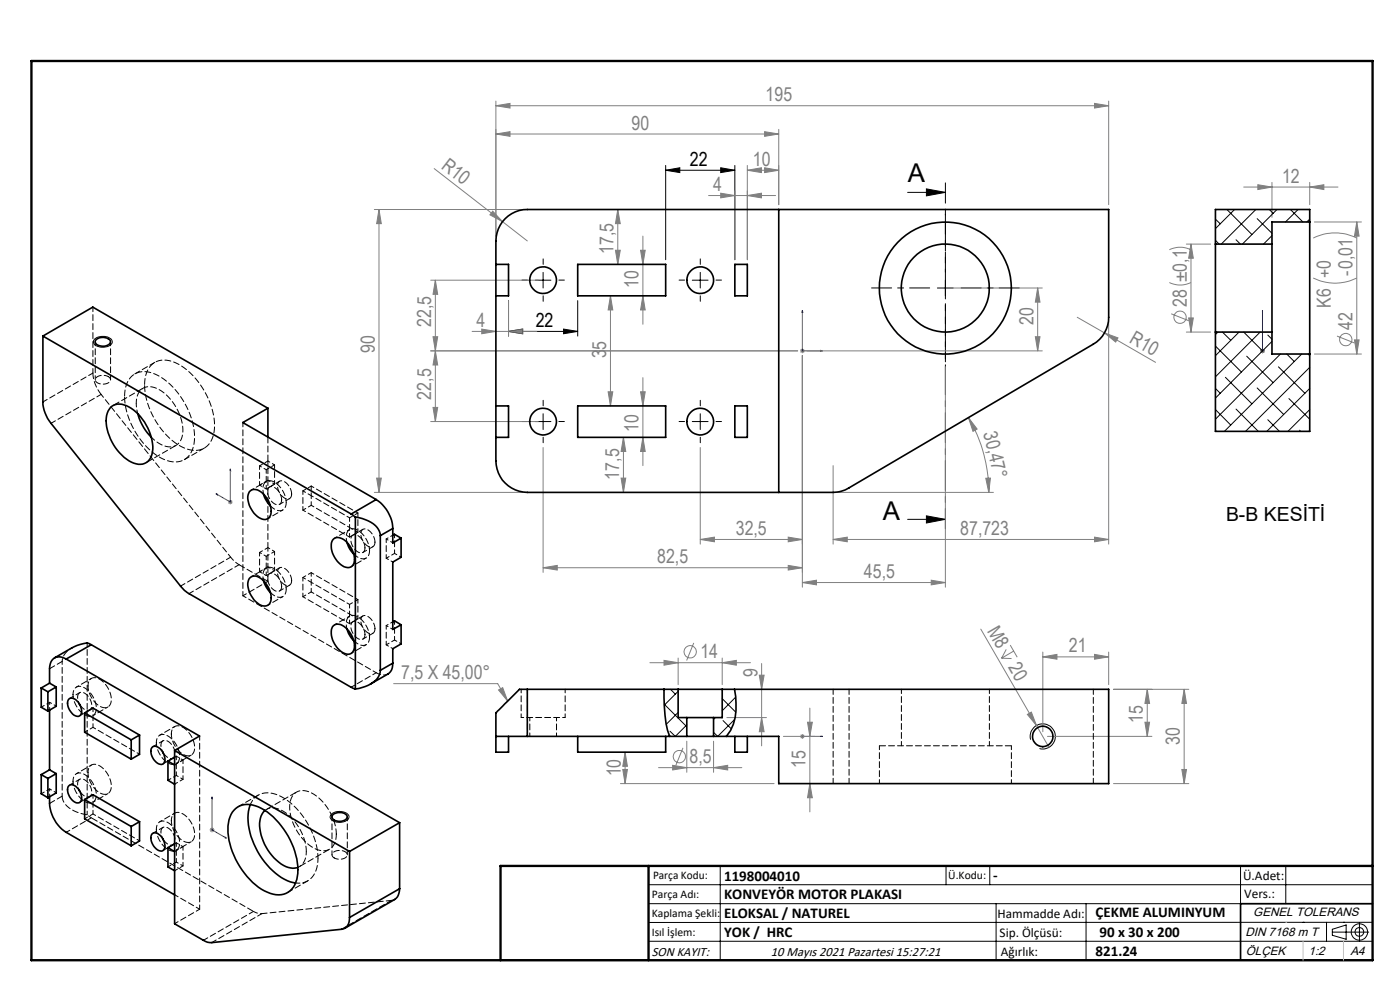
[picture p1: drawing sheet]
<svg xmlns="http://www.w3.org/2000/svg" width="297mm" height="210mm" viewBox="0 0 297 210" stroke-linecap="round" stroke-linejoin="round" font-family="sans-serif">
<g fill="none" stroke="#808080" stroke-width=".21">
<path d="M92.1 35.8l19.8 15.3M105.2 28.4l3-.5v1zM105.2 28.4h60M105.2 22.4l3-.5v1zM105.2 21.4v28.7M105.2 22.4h130M158.5 36.1l3-.5v1zM158.5 35.1v20M158.5 36.1h6.7M162.2 27.9l3 .5-3 .5zM162.2 35.6l3 .5-3 .5zM165.2 27.4v16"/>
<path d="M232.2 21.9l3 .5-3 .5zM235.2 21.4v22M263.8 39.7h20M266.8 39.2l3 .5-3 .5zM269.8 38.7v7.4M277.8 39.7l3-.5v1zM277.8 38.7v4.7M79.4 44.4h31.5M80.4 44.4v60M80.4 44.4l.5 3h-1zM91.4 59.4h22.8M92.4 59.4l.5 3h-1z"/>
<path d="M92.4 59.4v30M104.5 44.8l2.1 2.2-2.7-1.4zM130.6 53.1h1l-.5 3zM131.1 44.4v11.7M131.1 44.4l.5 3h-1zM135.9 53.1h1l-.5 3zM136.4 50.1v18.7M150.3 41.5h14.2M152.9 41l3 .5-3 .5zM155.9 40.5v14.6M158.5 41.5l3-.5v1zM248.1 59.9a5.2 5.2 0 0 0 4.6 0"/>
<path d="M248.1 53a5.2 5.2 0 0 1 4.6 0M251.7 51.8h5.1M252.7 51.8l.5 3h-1zM252.7 51.8v18.6M278.6 59a10.3 10.3 0 0 0 9.2 0M278.6 50.5a10.3 10.3 0 0 1 9.2 0M278.8 47.1h10M287.8 47.1l.5 3h-1zM287.8 47.1v28M91.4 74.4h77.8M91.9 71.4h1l-.5 3zM92.4 74.4l.5 3h-1z"/>
<path d="M100.2 70.3h13.7M102.2 69.8l3 .5-3 .5zM107.9 63.8v7.5M107.9 70.3l3-.5v1zM129.5 62.8l.5 2.9h-1zM129.5 62.8v23.3M136.4 62.8l.5 2.9h-1zM169.7 74.4h1M169.9 74.1l.7 .7M170.2 73.9v1M170.2 75.4v49.2M170.6 74.1l-.7 .7"/>
<path d="M171.2 74.4h49.9M200.6 77.8v46.8M201.5 61.1h19.6M219.6 71.4h1l-.5 3zM220.1 61.1l.5 3h-1zM220.1 61.1v13.3M228.5 67.3l5.8 3.3M234.3 70.6l2.9 1.1-.5 .9zM234.3 70.6l10.8 6.3M235.2 68.3v47.1M248.5 66.6l3.7 1.4M251.7 70.4h5.1"/>
<path d="M252.2 67.4h1l-.5 3zM267.3 74.4h1M267.5 74.1l.7 .7M267.8 73.9v1M268.2 74.1l-.7 .7M278.8 75.1h10M283.6 71.3l3.8 1.5M287.3 72.1h1l-.5 3zM91.4 89.4h22.8M91.9 86.4h1l-.5 3zM115.2 94.9v26.5M129 83.1h1l-.5 3z"/>
<path d="M132.3 92.8l.5 3h-1zM132.3 92.8v11.6M135.9 83.1h1l-.5 3zM136.4 92.8l.5 3h-1zM136.4 80.1v18.7M148.6 94.9v20.5M176.7 98.8v16.6M205.5 88.6l1.8 2.4-.9 .5zM205.5 88.6a31.1 31.1 0 0 1 4.3 15.8M48.4 106.5h1M48.5 106.1l.7 .7M48.9 106v1"/>
<path d="M49.2 106.1l-.7 .7M79.4 104.4h31.5M79.9 101.4h1l-.5 3zM131.8 101.4h1l-.5 3zM148.6 114.4l3-.5v1zM148.6 114.4h21.6M167.2 113.9l3 .5-3 .5zM167.2 119.9l3 .5-3 .5zM176.7 114.4l3-.5v1zM176.7 114.4h58.5M177.7 104.4h33M209.1 101.5l1-.1-.3 3z"/>
<path d="M232.2 113.9l3 .5-3 .5zM115.2 120.4l3-.5v1zM115.2 120.4h55M143.9 139.6v5.6M147.2 136.4l-1.5 3.7M153.2 139.6v5.6M170.2 123.6l3-.5v1zM170.2 123.6h30.4M197.6 123.1l3 .5-3 .5zM208.1 133.4l11.8 20.5M212.5 139.6l2.1 .1M213.5 137.8l-1 1.8"/>
<path d="M214.3 136.8l1.5 2.6M215.1 138.1l-2.6 1.5M221.2 139.3l3-.5v1zM221.2 138.3v16.9M221.2 139.3h14M232.2 138.8l3 .5-3 .5zM235.2 138.3v6.9M83.5 145h22.1l2.1 3.7M105.8 146.4l.8-.5 1.1 2.8zM132.6 159.6l.5 3h-1zM132.6 159.6v6.6M137.9 140.6h21.3"/>
<path d="M140.9 140.1l3 .5-3 .5zM144.9 158.6l-1.5 3.8M145.7 157.2v6.6M151.4 157.2v6.6M153.2 140.6l3-.5v1zM154.2 152.2h8.4M161.1 143.2h1l-.5 3zM161.6 152.2l.5 3h-1zM161.6 140.7v17.5M166.2 156.2h6.6M169.9 155.8l.7 .8M170.2 155.7v1"/>
<path d="M170.6 155.8l-.7 .8M171.3 153.2h1l-.5 3zM171.8 150.2v22M217.9 151.5l.9-.4 1.1 2.8zM219.9 153.9l2.6 4.6M222.2 156.2h22.2M236.2 146.2h16M242.9 153.2h1l-.5 3zM243.4 146.2l.5 3h-1zM243.4 146.2v10M251.2 146.2l.5 3h-1zM251.2 146.2v20"/>
<path d="M44.5 176h1M44.6 175.7l.7 .7M45 175.5v1.1M45.3 175.7l-.7 .7M131.6 166.2h32.6M132.1 163.2h1l-.5 3zM139.7 162.8h17.7M142.7 162.3l3 .5-3 .5zM151.4 162.8l3-.5v1zM171.8 166.2l.5 3h-1zM236.2 166.2h16M250.7 163.2h1l-.5 3z"/>
<circle cx="250.3" cy="67.3" r="1.3"/>
<circle cx="285.5" cy="72" r="1.31"/>
<circle cx="146.4" cy="138.3" r="1.31"/>
<circle cx="144.1" cy="160.5" r="1.3"/>
</g>
<g fill="none" stroke="#000" stroke-width=".21">
<path d="M141.2 36.1l3-.5v1zM141.2 35.1v20M141.2 36.1h14.7M152.9 35.6l3 .5-3 .5zM155.9 35.1v20M113.6 59.4h3.3M115.2 57.8v3.3M146.9 59.4h3.3M148.6 57.8v3.3M192.5 40.8h8.1M196.5 40.1l4.1 .7-4.1 .7zM200.6 59.4v3.4"/>
<path d="M20.1 71.9a2.79 2.79 0 0 1 3.6 .3 1.27 1.27 0 0 1-1.4 1.4 1.93 1.93 0 0 1-2.5-1.1zM107.9 70.3l3-.5v1zM107.9 63.8v7.5M107.9 70.3h14.7M119.6 69.8l3 .5-3 .5zM122.6 63.8v7.5M198.9 61.1h3.3M113.6 89.4h3.3M115.2 87.8v3.3M146.9 89.4h3.3M148.6 87.8v3.3M192.5 110.2h8.1"/>
<path d="M196.5 109.4l4.1 .8-4.1 .7zM218.7 156.9a2.66 2.66 0 0 1 2.3-3.3 2.66 2.66 0 0 1 2.9 2.8 2.66 2.66 0 0 1-3.4 2.4M70.3 172.7a2.65 2.65 0 0 1 3.7 .4v.1a1.89 1.89 0 0 1-2.3 1.2 1.34 1.34 0 0 1-1.6-1.4zM137.6 187.7h153.6M137.6 191.7h153.6M137.6 199.7h153.6M152.8 183.7v20M200.7 183.7v4M210 183.7v4M211.3 191.7v12M230.4 191.7v12M263.2 183.7v20"/>
<path d="M272.8 183.7v8M276.4 195.6h.1M281.4 195.6v4.1M282.6 197.7h7.8M282.6 197.1l3-.9v3l-3-.8zM285 195.6h.1M288.4 195.8v3.8M291.2 195.6l-153.6 .1"/>
<circle cx="288.4" cy="197.7" r="1.74"/>
<circle cx="288.4" cy="197.7" r=".93"/>
</g>
<g fill="none" stroke="#00f" stroke-width=".21">
<path d="M170.2 65.9l.1 .4h-.2zM170.2 65.9v8.5h4.3M174.1 74.3l.4 .1-.4 .1zM267.8 74.3v.2zM267.8 65.9v.4v-.4M267.8 74.4h.1M267.8 65.9v8.5M48.9 99.5v.4l-.1-.1zM48.9 99.5v7l-3.1-1.8M45.8 104.7l.3 .1v.2zM170.1 156.2h.2zM170.2 156.2h.1"/>
<path d="M170.2 156.2h4.3M174.5 156.2h-.4h.4M45 169v7l3 1.8M45 169v.4l-.1-.1zM47.7 177.5l.3 .3-.3-.1z"/>
</g>
<g fill="none" stroke="#000" stroke-width=".21" stroke-dasharray="15.2 1.3 1.3 1.3">
<path d="M111.9 59.4h-1.2M115.2 56.1v-1.2M118.6 59.4h1.1M145.2 59.4h-1.1M148.6 56.1v-1.2M151.9 59.4h1.2M115.2 62.7v1.2M148.6 62.7v1.2M111.9 89.4h-1.2M115.2 86.1v-1.2M115.2 92.7v1.2M118.6 89.4h1.1"/>
<path d="M145.2 89.4h-1.1M148.6 86.1v-1.2M148.6 92.7v1.2M151.9 89.4h1.2"/>
</g>
<path d="M200.6 57.7v-12.3M197.2 61.1h-12.3M200.6 64.4v12.3M203.9 61.1h12.3" fill="none" stroke="#000" stroke-width=".21" stroke-dasharray="15.2 1.3 1.3 1.3" stroke-dashoffset="11"/>
<path d="M200.6 112.2v-73.4" fill="none" stroke="#000" stroke-width=".21" stroke-dasharray="6.3 1.3 1.3 1.3" stroke-dashoffset="2.1"/>
<path d="M291.2 191.7h-28v12M106.2 203.7h185" fill="none" stroke="#000" stroke-width=".35"/>
<path d="M6.7 12.9h284.5v190.8h-284.5zM137.6 183.7v20M291.2 183.7h-185v20" fill="none" stroke="#000" stroke-width=".5"/>
<path d="M272.8 195.6h.1M276.4 199.7v4M285 199.7v4" fill="none" stroke="#c0c0c0" stroke-width=".21"/>
<path d="M196.5 109.4l4.1 .8-4.1 .7zM196.5 40.1l4.1 .7-4.1 .7z" fill="#000"/>
<g fill="#00f">
<path d="M47.7 177.5l.3 .3-.3-.1zM45 169v.4l-.1-.1zM174.1 74.3l.4 .1-.4 .1zM170.2 65.9l.1 .4h-.2z"/>
<path d="M267.8 74.3v.2zM267.8 65.9v.4zM267.8 74.3v.2zM267.8 65.9v.4z"/>
<path d="M45.8 104.7l.3 .3v-.2zM48.9 99.5l-.1 .3 .1 .1z"/>
<path d="M174.1 156.2h.4zM170.1 156.2h.2z"/>
</g>
<g fill="#000">
<path d="M141.2 36.1l3-.5v1zM152.9 35.6l3 .5-3 .5z"/>
<path d="M119.6 69.8l3 .5-3 .5zM107.9 70.3l3-.5v1z"/>
</g>
<g fill="#808080">
<path d="M217.9 151.5l.9-.4 1.1 2.8z"/>
<path d="M104.5 44.8l2.1 2.2-2.7-1.4z"/>
<path d="M234.3 70.6l2.9 1.1-.5 .9z"/>
<path d="M209.1 101.5l1-.1-.3 3zM205.5 88.6l1.8 2.4-.9 .5z"/>
<path d="M158.5 41.5l3-.5v1zM152.9 41l3 .5-3 .5z"/>
<path d="M167.2 113.9l3 .5-3 .5zM148.6 114.4l3-.5v1zM167.2 119.9l3 .5-3 .5zM115.2 120.4l3-.5v1zM232.2 113.9l3 .5-3 .5zM176.7 114.4l3-.5v1z"/>
<path d="M170.2 123.6l3-.5v1zM197.6 123.1l3 .5-3 .5zM105.2 22.4l3-.5v1zM232.2 21.9l3 .5-3 .5zM105.8 146.4l.8-.5 1.1 2.8zM221.2 139.3l3-.5v1zM232.2 138.8l3 .5-3 .5zM266.8 39.2l3 .5-3 .5zM277.8 39.7l3-.5v1z"/>
<path d="M158.5 36.1l3-.5v1zM162.2 35.6l3 .5-3 .5z"/>
<path d="M140.9 140.1l3 .5-3 .5zM153.2 140.6l3-.5v1z"/>
<path d="M102.2 69.8l3 .5-3 .5zM107.9 70.3l3-.5v1z"/>
<path d="M162.2 27.9l3 .5-3 .5zM105.2 28.4l3-.5v1z"/>
<path d="M151.4 162.8l3-.5v1zM142.7 162.3l3 .5-3 .5z"/>
<path d="M91.9 71.4h1l-.5 3zM92.4 59.4l.5 3h-1zM219.6 71.4h1l-.5 3zM220.1 61.1l.5 3h-1zM136.4 92.8l.5 3h-1zM135.9 83.1h1l-.5 3zM132.1 163.2h1l-.5 3zM132.6 159.6l.5 3h-1zM161.6 152.2l.5 3h-1zM161.1 143.2h1l-.5 3zM242.9 153.2h1l-.5 3zM243.4 146.2l.5 3h-1zM250.7 163.2h1l-.5 3zM251.2 146.2l.5 3h-1zM287.3 72.1h1l-.5 3zM287.8 47.1l.5 3h-1z"/>
<path d="M79.9 101.4h1l-.5 3zM80.4 44.4l.5 3h-1zM130.6 53.1h1l-.5 3zM131.1 44.4l.5 3h-1zM136.4 62.8l.5 2.9h-1zM135.9 53.1h1l-.5 3z"/>
<path d="M92.4 74.4l.5 3h-1zM91.9 86.4h1l-.5 3zM129.5 62.8l.5 2.9h-1zM129 83.1h1l-.5 3zM132.3 92.8l.5 3h-1zM131.8 101.4h1l-.5 3zM171.3 153.2h1l-.5 3zM171.8 166.2l.5 3h-1zM252.7 51.8l.5 3h-1zM252.2 67.4h1l-.5 3z"/>
</g>
<g fill="none" stroke="#000" stroke-width=".35">
<path d="M105.2 56.1h2.7v6.7h-2.7M107.2 46.4a6.5 6.5 0 0 1 4.7-2h123.3v22.9a6.7 6.7 0 0 1-3.3 5.7l-51.8 30.5a6.6 6.6 0 0 1-3.4 .9h-64.8a6.7 6.7 0 0 1-6.7-6.6v-46.7a6.8 6.8 0 0 1 2-4.7zM122.6 56.1h18.6v6.7h-18.6zM155.9 56.1h2.6v6.7h-2.6zM165.2 44.4v60M257.8 51.8v18.6M257.8 51.8h12M269.8 51.8v18.6M277.8 47.1v28M277.8 47.1v-2.7h-20v7.4M277.8 47.1h-8v4.7M9.1 71.3v14a7.6 7.6 0 0 0 1.7 4.5l28.4 35.5 35.3 20.5 .9 .3"/>
<path d="M9.1 71.3l65.4 37.7M9.1 71.3l10.6-6.2 37.1 21.5M20.3 72.1a2.08 2.08 0 0 1 3.1 .3 1.63 1.63 0 0 1-2.3 .9l-.7-.4-.2-.4zM257.8 70.4v21.1h20v-16.4M257.8 70.4h12M269.8 70.4v4.7h8M23.4 86.5a3.4 3.4 0 0 1 4.5 .1 10.6 10.6 0 0 1 4.4 9.2 2.83 2.83 0 0 1-4.4 2.2 10.5 10.5 0 0 1-5.3-9.8l.3-1zM29.2 87.7a11.6 11.6 0 0 0 2.9 5.1M56.8 86.6l-5.3 3 28.3 16.4M56.8 86.6v6.1M105.2 86.1h2.7v6.7h-2.7M122.6 86.1h18.6v6.7h-18.6z"/>
<path d="M155.9 86.1h2.6v6.7h-2.6zM52.9 104.3a1.67 1.67 0 0 1 2.4 0 5.1 5.1 0 0 1 2.1 4.9 1.5 1.5 0 0 1-2.4 .6 5.1 5.1 0 0 1-2.3-5.1zM55.9 104.8l.4 1 1.1 1.5M70.8 114.3a2.44 2.44 0 0 1 3.2 1.2 4.3 4.3 0 0 1 1 4.2 1.63 1.63 0 0 1-2.7 .1 4.7 4.7 0 0 1-1.7-5.2zM73.6 115l.6 1.4 .8 1.1M74.5 109l.9 .7M75.4 109.7a6.3 6.3 0 0 1 5.1 3l.2 .9M75.4 109.7v36.4M79.8 106a7.8 7.8 0 0 1 3.5 6.1M79.8 106l-5.3 3M80.7 113.6v28.6M83.3 112.1l-2.6 1.5"/>
<path d="M83.3 112.1v3.1l1.8-1M83.3 113.5l.4-.2 1.4 .9M85.1 114.2v4l-1.8 1v14.3l1.8-1M14 139.8a2.16 2.16 0 0 0-2.5-.2 2.16 2.16 0 0 0-1 2.2v3.1M14 139.8l28.3 16.3-5.3 3.1M19.4 136.8l-.6-.3a5.9 5.9 0 0 0-3.6 .9l-3.6 2.2M19.4 136.8l-5.4 3M19.4 136.8l65.4 37.7M52.9 122.7a1.67 1.67 0 0 1 2.4 0 5.1 5.1 0 0 1 2.1 4.9 1.61 1.61 0 0 1-2.8 .3 4.9 4.9 0 0 1-1.9-4.9zM55.9 123.2l.6 1.4 .9 1.1M70.8 132.7a2.13 2.13 0 0 1 2.9 .8 4.2 4.2 0 0 1 1.1 4.9 1.77 1.77 0 0 1-2.5-.3 4.7 4.7 0 0 1-1.7-5.2zM73.6 133.4l.3 1 1.1 1.5"/>
<path d="M83.3 131.9l.4-.2 1.4 .8M85.1 132.5v4.1l-1.8 1v3.1M8.7 145.9v4.1l1.5 .8M8.7 145.9l1.5 .8M10.2 146.7v4.1M10.5 150.6v12.7M10.5 144.9l1.4 .8M10.5 144.9l-1.8 1M11.9 145.7v4.1l-1.7 1M11.9 145.7l-1.7 1M14.6 148.3a1.39 1.39 0 0 1 2 .6 2.47 2.47 0 0 1 .4 2.9 1.5 1.5 0 0 1-2-.9 2.37 2.37 0 0 1-.4-2.6zM16.8 149.3l.1 .2"/>
<path d="M18 151.2l1.7-1 9.9 5.7M18 151.2l9.8 5.7M18 151.2v4.1l9.8 5.7M27.8 156.9v4.1M29.6 155.9v4.1l-1.8 1M29.6 155.9l-1.8 1M32.2 158.6a1.32 1.32 0 0 1 2.1 .6 2.05 2.05 0 0 1 .2 2.9 2.45 2.45 0 0 1-2.5-2.4v-.7zM34.5 159.5l.1 .2M37 159.2v36.8l6.1 3.5a2.7 2.7 0 0 0 1.8 .4l27.5-2.8a2.15 2.15 0 0 0 1.8-2.5M37 159.2l37.2 21.4M80.7 142.2a4 4 0 0 1-3.2 3.4l-2.1 .5M83.3 140.7v.5a2.16 2.16 0 0 1-1 1.8l-3.7 2.1"/>
<path d="M83.3 140.7l-2.6 1.5M105.2 156.2h6.7M111.9 146.2h-1.7l-5 5v8.4h2.7v-3.4M111.9 156.2h33.8M111.9 146.2h32M111.9 146.2v10M122.6 156.2v3.4h18.6v-3.4M140.9 146.2v1.8a26.4 26.4 0 0 0 1.2 8.2M143.9 146.2h9.3M143.9 146.2v6h1.8M145.7 152.2h5.7M145.7 156.2h5.7"/>
<path d="M145.7 152.2v4M151.4 152.2v4M153.2 146.2h82v20h-70v-10h-13.8M153.2 146.2v6h-1.8M155.8 146.2a13.3 13.3 0 0 1-.8 8.8l-.9 1.2M155.9 156.2v3.4h2.6v-3.4M8.7 164.3v4.1l1.5 .8M8.7 164.3l1.5 .8M10.2 165.1v4.1M10.5 169a8 8 0 0 0 3.5 7.6l23 13.2M10.5 163.3l1.4 .8M10.5 163.3l-1.8 1"/>
<path d="M11.9 164.1v4.1l-1.7 1M11.9 164.1l-1.7 1M14.6 166.7a1.39 1.39 0 0 1 2 .6 2.47 2.47 0 0 1 .4 2.8 1.5 1.5 0 0 1-2-.8 2.37 2.37 0 0 1-.4-2.6zM16.8 167.7l.1 .2M18 169.6l1.7-1 9.9 5.7M18 169.6v4.1l9.8 5.7M18 169.6l9.8 5.7M27.8 175.3v4.1M29.6 174.3v4.1l-1.8 1M29.6 174.3l-1.8 1M32.2 176.9a1.38 1.38 0 0 1 2.1 .6 2.47 2.47 0 0 1 .4 2.8 1.52 1.52 0 0 1-2.1-.8 2.43 2.43 0 0 1-.4-2.6zM34.5 177.9l.1 .2"/>
<path d="M35.6 161.5l1.4 .8M35.6 161.5v4l1.4 .9M35.6 179.8v4.1l1.4 .8M35.6 179.8l1.4 .8M37 160.6l-1.4 .9M37 179l-1.4 .8M49.6 171.9a4.3 4.3 0 0 1 5.2-.7 16 16 0 0 1 8.4 14 4.4 4.4 0 0 1-3.5 4.6 9.1 9.1 0 0 1-7.3-3.9 15.4 15.4 0 0 1-3.9-11.4l.5-1.7zM53.1 170.7a11.6 11.6 0 0 0 1.2 9.1 13.6 13.6 0 0 0 7.9 7.4l.5 .1M56.2 171.9a4.4 4.4 0 0 0-1 4.6 10.4 10.4 0 0 0 5.9 7.5l1 .2 1.1-.2M70.6 172.8a2 2 0 0 1 3.1 .4 1.87 1.87 0 0 1-2.8 .7l-.2-.1a.59 .59 0 0 1-.1-1zM84.8 174.5l-10.6 6.1M84.8 174.5v14"/>
<path d="M74.2 180.6v14M84.8 188.5l-.2 1a1.96 1.96 0 0 1-.9 1.3l-10.6 6.1M84.8 188.5l-10.6 6.1"/>
<circle cx="115.2" cy="59.4" r="2.84"/>
<circle cx="148.5" cy="59.4" r="2.84"/>
<circle cx="200.5" cy="61.1" r="9.3"/>
<circle cx="200.6" cy="61.1" r="14"/>
<circle cx="115.2" cy="89.4" r="2.84"/>
<circle cx="148.5" cy="89.4" r="2.84"/>
<circle cx="221.2" cy="156.2" r="2.17"/>
</g>
<g fill="none" stroke="#000" stroke-width=".21" stroke-dasharray="1.3 .6" stroke-dashoffset=".4">
<path d="M20.2 72.5v8.1M23 79.9a2.13 2.13 0 0 0-2.8 .5 1.23 1.23 0 0 0 1.6 1.1 1.32 1.32 0 0 0 1.6-1.1l-.4-.5M23.5 80.5v-8M28.9 85.6a3 3 0 0 1 2.9-3.6 8.2 8.2 0 0 1 5.9 5.1 6.8 6.8 0 0 1 .3 6.8 3.2 3.2 0 0 1-4.3 .1l-1.6-1.2M50.7 119.8l-.9-.7-.9-.9M59.3 102.1l-2.1 1.2M59.3 107l2.1-1.2M60.7 106.6a4.8 4.8 0 0 0-3.6-4.7 1.57 1.57 0 0 0-1.3 2l.1 .9M77 112.3l-2.1 1.2M77 117.2l2.1-1.2M78.4 116.8a4.8 4.8 0 0 0-3.6-4.6 1.57 1.57 0 0 0-1.3 1.9l.1 .9M51.5 126.4l5.3-3.1"/>
<path d="M51.5 126.4v-36.8M59.3 120.5l-2.1 1.2M59.3 125.4l2.1-1.3M60.7 124.9a4.8 4.8 0 0 0-3.6-4.6 1.57 1.57 0 0 0-1.3 2l.1 .9M77 130.7l-2.1 1.2M77 135.6l2.1-1.3M78.4 135.2a4.8 4.8 0 0 0-3.6-4.7 1.57 1.57 0 0 0-1.3 2l.1 .9M15.5 147.3a1.52 1.52 0 0 1 .8-1.6 1.52 1.52 0 0 1 1.8 .3 5.1 5.1 0 0 1 2.2 5.1 1.54 1.54 0 0 1-2.6 .4 5.5 5.5 0 0 1-2.2-4.2M16.9 146.9l-2.1 1.3M16.9 151.8l2.1-1.2M18.7 145.5a1.52 1.52 0 0 1 .7-1.6 1.52 1.52 0 0 1 1.8 .2 5.1 5.1 0 0 1 2.3 5.2 1.54 1.54 0 0 1-2.6 .3 5.5 5.5 0 0 1-2.2-4.1M33.2 157.5a1.52 1.52 0 0 1 .7-1.6 1.52 1.52 0 0 1 1.8 .3 5.1 5.1 0 0 1 2.3 5.1 1.54 1.54 0 0 1-2.6 .4 5.5 5.5 0 0 1-2.2-4.2"/>
<path d="M34.6 157.1l-2.1 1.3M36.3 155.7a1.52 1.52 0 0 1 .8-1.6 1.52 1.52 0 0 1 1.8 .2 5.1 5.1 0 0 1 2.2 5.2 1.54 1.54 0 0 1-2.5 .3 5.5 5.5 0 0 1-2.3-4.1M79.8 142.7l-5.3 3.1M111.9 156.2v-10M186.6 158.2v8M14.1 176.5l5.3-3M15.5 165.7a1.52 1.52 0 0 1 .8-1.6 1.52 1.52 0 0 1 1.8 .2 5.1 5.1 0 0 1 2.2 5.2 1.54 1.54 0 0 1-2.6 .3 5.5 5.5 0 0 1-2.2-4.1M16.9 165.3l-2.1 1.2M16.9 170.2l2.1-1.2M18.7 163.9a1.52 1.52 0 0 1 .7-1.7 1.52 1.52 0 0 1 1.8 .3 5.1 5.1 0 0 1 2.3 5.2 1.54 1.54 0 0 1-2.6 .3 5.5 5.5 0 0 1-2.2-4.1M33.2 175.9a1.52 1.52 0 0 1 .7-1.6 1.52 1.52 0 0 1 1.8 .2 5.1 5.1 0 0 1 2.3 5.2 1.54 1.54 0 0 1-2.6 .3 5.5 5.5 0 0 1-2.2-4.1M34.6 175.5l-2.1 1.2"/>
<path d="M34.6 162l2.1-1.2M36.3 174.1a1.52 1.52 0 0 1 .8-1.6 1.52 1.52 0 0 1 1.8 .2 5.1 5.1 0 0 1 2.2 5.2 1.54 1.54 0 0 1-2.5 .3 5.5 5.5 0 0 1-2.3-4.1M70.4 173.3v8M214.6 166.2v-8M34.6 180.4l2.1-1.2M37.1 189.8l5.3 3.1M42.4 192.9v-36.8M42.4 192.9l-5.3 3M62.7 187.3a4 4 0 0 0 4.7-3.9l.1-1.4M70.9 182a2.13 2.13 0 0 0 2.8-.5 1.23 1.23 0 0 0-1.6-1.1 1.32 1.32 0 0 0-1.7 1.1l.5 .5M73.7 181.3v-8M83.7 190.8l-.7 .2"/>
</g>
<g fill="none" stroke="#000" stroke-width=".21" stroke-dasharray="1.3 .6" stroke-dashoffset=".2">
<path d="M19.7 79.1l-10.6 6.2M10.8 89.8l10.7-6.1M48.9 118.2l-10.6 6.1M56.8 116.2v-14.3M57.4 107.3a2.06 2.06 0 0 0 2.9 .6l.3-.6 .1-.7M75.1 117.5a2.06 2.06 0 0 0 2.9 .6l.3-.6 .1-.7M40.1 125.9l10.6-6.1M57.4 125.7a2.06 2.06 0 0 0 2.9 .6l.3-.6 .1-.8M75.1 135.9a2.06 2.06 0 0 0 2.9 .6l.3-.6 .1-.7M176.7 146.2v20M231.9 146.2v20M180.1 166.2v-20"/>
<path d="M45 199.9l10.6-6.1M53.8 193.3l-10.6 6.2M83 191l-10.6 6.1M83 191l-27.4 2.8"/>
</g>
<path d="M19.7 79.1v-14M82.3 143a2.5 2.5 0 0 1-2.5-.3M191.2 146.2v12M209.9 158.2v-12M67.5 182a16.1 16.1 0 0 0-8.4-13.3 4.1 4.1 0 0 0-6 2" fill="none" stroke="#000" stroke-width=".21" stroke-dasharray="1.3 .6" stroke-dashoffset=".3"/>
<path d="M32.8 76.9l-4.2 2.4M21.5 83.7a7.7 7.7 0 0 1-1.8-4.6M39.1 97.5l4.2-2.4M56.8 123.3v-3M10.5 141.8l2.7-1.5M13.2 168.9l-2.7 1.5M54.8 168.7l-4.3 2.4M71.3 176.9a10.6 10.6 0 0 0-5.8-9 2.77 2.77 0 0 0-4 2.5 10.3 10.3 0 0 0 6 9.9 2.79 2.79 0 0 0 3.8-2.8v-.6M61 189.3l4.3-2.5M65 180.6a10.6 10.6 0 0 0-5.9-9l-1.4-.2-.8 .1-.7 .4" fill="none" stroke="#000" stroke-width=".21" stroke-dasharray="1.3 .6" stroke-dashoffset=".1"/>
<g fill="none" stroke="#000" stroke-width=".21" stroke-dasharray="1.3 .6" stroke-dashoffset=".5">
<path d="M21.5 83.7l27.4 34.5M29.2 87.7l-.3-2.1M55.1 102.9v-4.1M56.5 103.7v-4.1M56.8 101.9v-4.1M58.2 102.7v-4.1M64.3 104.1v4.1M66 103.1v4.1M74.2 113.9v-4.1M75.9 112.9v-4.1M81.9 114.3v4.1M83.7 113.3v4.1"/>
<path d="M55.1 121.3v-4.1M56.5 122.1v-4.1M56.8 120.3v-4.1M58.2 121.1v-4.1M64.3 122.5v4.1M66 121.5v4.1M74.2 132.3v-4.1M75.9 131.3v-4.1M81.9 132.7v4.1M83.7 131.7v4.1M19.7 154.3v-4.1M79.8 142.7l-28.3-16.3"/>
<path d="M110.6 146.2v6M112.4 152.2v4M118.1 156.2v-4M119.9 152.2v-6M18.5 172.8v-36.5M19.4 173.5l-.9-.7M19.7 172.7v-4.1M37.4 164.5v-4.1M38.8 165.3v-4.1M37.4 182.9v-4.1M38.8 183.7v-4.1M63.2 184a3.2 3.2 0 0 0 1.8-3.4"/>
</g>
<g fill="none" stroke="#000" stroke-width=".21" stroke-dasharray="1.3 .6" stroke-dashoffset=".8">
<path d="M55.1 98.8l1.4 .8M56.8 97.8l1.4 .8M55.1 117.2l1.4 .8M56.5 103.7l-1.4-.8M56.8 116.2l1.4 .8M58.2 102.7l-1.4-.8M81.9 114.3l1.4-.8M81.9 114.3l1.4 .8M83.3 119.2l-1.4-.8M85.1 118.2l-1.4-.8M56.5 122.1l-1.4-.8M58.2 121.1l-1.4-.8"/>
<path d="M81.9 132.7l1.4-.8M81.9 132.7l1.4 .8M83.3 137.6l-1.4-.8M85.1 136.6l-1.4-.8M10.5 149v1.6M10.5 149l1.5 .8M10.5 167.4l1.5 .8M10.5 167.4v1.6M37.4 164.5l1.4 .8M38.8 161.2l-1.4-.8M38.8 179.6l-1.4-.8M37.4 182.9l1.4 .8"/>
</g>
<g fill="none" stroke="#000" stroke-width=".21" stroke-dasharray="1.3 .6" stroke-dashoffset=".6">
<path d="M56.5 99.6l1.7-1M56.8 97.8l-1.7 1M56.5 103.7l1.7-1M56.5 118l1.7-1M56.8 101.9l-1.7 1M56.8 116.2l-1.7 1M64.3 104.1l1.7-1M64.3 104.1l9.9 5.7M64.3 108.2l1.7-1M66 103.1l9.9 5.7M74.2 109.8l1.7-1M74.2 113.9l1.7-1"/>
<path d="M74.2 113.9l-9.9-5.7M75.9 112.9l-9.9-5.7M81.9 118.4l1.8-1M56.5 122.1l1.7-1M56.8 120.3l-1.7 1M64.3 122.5l1.7-1M64.3 122.5l9.9 5.7M64.3 126.6l1.7-1M66 121.5l9.9 5.7M74.2 128.2l1.7-1M74.2 132.3l1.7-1M74.2 132.3l-9.9-5.7"/>
<path d="M75.9 131.3l-9.9-5.7M81.9 136.8l1.8-1M8.8 150l1.7-1M13.2 140.3v28.6M19.7 154.3l9.9 5.7M19.7 154.3l-1.7 1M8.8 168.4l1.7-1M19.7 172.7l9.9 5.7M19.7 172.7l-1.7 1M37.1 166.3l1.7-1M37.1 162.2l1.7-1M37.4 164.5l-1.8 1"/>
<path d="M37.1 184.7l1.7-1M37.1 180.6l1.7-1M37.4 182.9l-1.8 1"/>
</g>
<g fill="none" stroke="#000" stroke-width=".21" stroke-dasharray="1.3 .6">
<path d="M56.8 97.8v-5.1M59.7 106a2.91 2.91 0 0 0-2.2-2.8 1.28 1.28 0 0 0-.6 2 2.16 2.16 0 0 0 2.4 1.8l.3-.4 .1-.6M61.9 104.8a.96 .96 0 0 1-.6 1 .96 .96 0 0 1-1.1-.3 2.68 2.68 0 0 1-1-3.3 1.55 1.55 0 0 1 2 .8l.4 .7 .3 1.1M77.4 116.2a2.91 2.91 0 0 0-2.2-2.8 1.28 1.28 0 0 0-.6 2 2.16 2.16 0 0 0 2.4 1.8l.3-.4 .1-.6M79.5 115a.96 .96 0 0 1-.5 1 .96 .96 0 0 1-1.2-.3 2.68 2.68 0 0 1-.9-3.3 1.55 1.55 0 0 1 2 .8l.4 .7 .2 1.1M56.8 123.3l-6.1-3.5M59.7 124.4a2.91 2.91 0 0 0-2.2-2.8 1.28 1.28 0 0 0-.6 1.9 2.16 2.16 0 0 0 2.4 1.8l.3-.3 .1-.6M61.9 123.2a.96 .96 0 0 1-.6 1 .96 .96 0 0 1-1.1-.3 2.68 2.68 0 0 1-1-3.4 1.55 1.55 0 0 1 2 .9l.4 .7 .3 1.1M77.4 134.6a2.91 2.91 0 0 0-2.2-2.8 1.28 1.28 0 0 0-.6 1.9 2.16 2.16 0 0 0 2.4 1.8l.3-.3 .1-.6M79.5 133.4a.96 .96 0 0 1-.5 1 .96 .96 0 0 1-1.2-.3 2.68 2.68 0 0 1-.9-3.4 1.55 1.55 0 0 1 2 .9l.4 .7 .2 1.1M214.6 158.2h-28M37.4 160.4l-.3 .2"/>
<path d="M37.4 178.8l-.3 .2"/>
</g>
<path d="M26.4 84.1a4.9 4.9 0 0 1 3-5.1 7 7 0 0 1 6 1.9 15.9 15.9 0 0 1 5.8 13.2 4.2 4.2 0 0 1-6.4 3.4 16.1 16.1 0 0 1-8.4-13.4M30.7 81.7a4.9 4.9 0 0 1 3-5.2 7 7 0 0 1 6 2 15.9 15.9 0 0 1 5.7 13.1 4.2 4.2 0 0 1-6.4 3.4 16.1 16.1 0 0 1-8.3-13.3M16.5 147.9a.96 .96 0 0 1 .5-1 .96 .96 0 0 1 1.2 .3 2.68 2.68 0 0 1 .9 3.3 1.63 1.63 0 0 1-2.1-1M34.1 158.1a.96 .96 0 0 1 .6-1 .96 .96 0 0 1 1.2 .3 2.68 2.68 0 0 1 .9 3.3 1.63 1.63 0 0 1-2.2-1M16.5 166.3a.96 .96 0 0 1 .5-1.1 .96 .96 0 0 1 1.2 .4 2.68 2.68 0 0 1 .9 3.3 1.63 1.63 0 0 1-2.1-1M18.5 172.8a6.3 6.3 0 0 1-5.1-3l-.2-.9M34.1 176.5a.96 .96 0 0 1 .6-1.1 .96 .96 0 0 1 1.2 .4 2.68 2.68 0 0 1 .9 3.3 1.63 1.63 0 0 1-2.2-1" fill="none" stroke="#000" stroke-width=".21" stroke-dasharray="1.3 .6" stroke-dashoffset="-.1"/>
<g fill="none" stroke="#000" stroke-width=".21" stroke-dasharray="1.3 .6" stroke-dashoffset=".7">
<path d="M56.5 102.1l-3.2 1.9M56.8 110l3.2-1.8M74.2 112.3l-3.2 1.9M56.5 120.5l-3.2 1.8M56.8 128.4l3.2-1.9M74.2 130.7l-3.2 1.8M74.5 120.2l3.2-1.8M74.5 138.6l3.2-1.8M13.2 140.3a3.6 3.6 0 0 1 2.1-2.9M16.8 149.3l-.3-1.4M19.4 143.9l-3.2 1.8M19.7 151.8l3.2-1.8"/>
<path d="M34.5 159.5l-.4-1.4M37.1 154.1l-3.2 1.8M110.6 152.2h9.3M16.8 167.6l-.3-1.3M19.4 162.3l-3.2 1.8M19.7 170.2l3.2-1.9M34.5 177.9l-.4-1.4M37.1 172.5l-3.2 1.8M37.4 162l3.2-1.8M37.4 180.4l3.2-1.9"/>
</g>
<path d="M55.6 193.8l-.9-.1-.9-.4" fill="none" stroke="#000" stroke-width=".21" stroke-dasharray="1.3 .6" stroke-dashoffset=".9"/>
<path d="M30.4 82.3l-6.4 3.7M31 98.1l6.4-3.6M19.4 173.5l34.4 19.8M62.9 168l-6.4 3.7M63.5 183.8l6.4-3.7" fill="none" stroke="#000" stroke-width=".21" stroke-dasharray="1.3 .6" stroke-dashoffset="-.2"/>
<g fill="none" stroke="#000" stroke-width=".21">
<path d="M257.8 51l.8 .8M257.8 46.5l1.1 1M260.3 44.4l5.3 5.3M261.9 44.4l-4.1 4.1M262.2 50.9l.9 .9M266.4 44.4l-7.3 7.4M266.7 46.4l3.1 3.1M269.3 44.4l.8 .9M269.8 50l-1.8 1.8M270.9 44.4l-7.3 7.4M273.8 44.4l2.6 2.7M275.4 44.4l-2.7 2.7"/>
<path d="M277.8 46.5l-.6 .6M257.8 73.4l5.5 5.5M258.4 70.4l-.6 .6M259.3 70.4l1.8 1.8M262.9 70.4l-5.1 5.1M263.8 70.4l4 4M264.5 75.6l5.6 5.6M267.3 70.4l-9.5 9.5M269 71.1l.8 .9M269.8 72.4l-12 12M271.2 77.8l5.6 5.6M271.6 75.1l-13.8 13.8"/>
<path d="M273 75.1l1.6 1.6M276.2 75.1l-16.4 16.4M277.5 75.1l.3 .4M277.8 77.9l-13.6 13.6M257.8 91.4l.2 .1M257.8 86.9l3.3 3.3M257.8 82.4l1.1 1M260 80l5.6 5.6M262.2 86.8l4.7 4.7M266.7 82.3l5.6 5.6M269 89l2.4 2.5M273.4 84.6l4.4 4.3"/>
<path d="M275.7 91.3l.2 .2M277.8 82.4l-9.1 9.1M277.8 86.9l-4.6 4.6M277.8 91.4l-.1 .1M140.9 149.4l4.6 4.6M142.2 146.2l1.1 1M143.9 146.6l-3 3M143.9 151.1l-2.6 2.6M145.7 153.8l-2.4 2.4-1.2-1.1M151.8 152.2l-.4 .4M153.2 148.2l2.9 2.9M153.3 146.2l-.1 .1"/>
<path d="M153.4 152.9l1.8 1.7M155.9 152.6l-3.6 3.6-.9-.8M156.1 147.9l-2.9 2.9"/>
</g>
<g font-size="5.5">
<text x="192.6" y="38.5">A</text>
<text x="187.3" y="110.2">A</text>
</g>
<g font-size="4.1" fill="#808080">
<text x="162.4" y="21.5">195</text>
<text x="134" y="27.5">90</text>
<text x="93.4" y="35.6" transform="rotate(38 93.4 35.6)">R10</text>
<text x="159.7" y="35.2">10</text>
<text x="151.3" y="40.5">4</text>
<text x="272" y="38.8">12</text>
<text x="130.2" y="53.9" transform="rotate(-90 130.2 53.9)">17,5</text>
<text x="286.9" y="58.5" transform="rotate(-90 286.9 58.5)">-0,01</text>
<text x="135.5" y="61.1" transform="rotate(-90 135.5 61.1)">10</text>
<text x="251.8" y="65.2" transform="rotate(-90 251.8 65.2)">28 ±0,1</text>
<text x="282.3" y="65.2" transform="rotate(-90 282.3 65.2)">K6 +0</text>
<text x="91.5" y="69.4" transform="rotate(-90 91.5 69.4)">22,5</text>
<text x="101.1" y="69.4">4</text>
<text x="219.2" y="69" transform="rotate(-90 219.2 69)">20</text>
<text x="286.9" y="69.9" transform="rotate(-90 286.9 69.9)">42</text>
<text x="79.5" y="74.8" transform="rotate(-90 79.5 74.8)">90</text>
<text x="128.6" y="76" transform="rotate(-90 128.6 76)">35</text>
<text x="239.4" y="72.5" transform="rotate(30 239.4 72.5)">R10</text>
<text x="91.5" y="84.8" transform="rotate(-90 91.5 84.8)">22,5</text>
<text x="135.5" y="91.6" transform="rotate(-90 135.5 91.6)">10</text>
<text x="208.6" y="91.9" transform="rotate(76 208.6 91.9)">30,47°</text>
<text x="131.3" y="101.7" transform="rotate(-90 131.3 101.7)">17,5</text>
<text x="156.1" y="113.5">32,5</text>
<text x="203.7" y="113.5">87,723</text>
<text x="139.4" y="119.5">82,5</text>
<text x="183.3" y="122.6">45,5</text>
<text x="209.3" y="133.8" transform="rotate(60 209.3 133.8)">M8</text>
<text x="148.6" y="139.6">14</text>
<text x="160.7" y="143.5" transform="rotate(-90 160.7 143.5)">9</text>
<text x="213.8" y="141.5" transform="rotate(60 213.8 141.5)">20</text>
<text x="226.8" y="138.4">21</text>
<text x="85.1" y="144.1">7,5 X 45,00°</text>
<text x="242.5" y="153.4" transform="rotate(-90 242.5 153.4)">15</text>
<text x="146.3" y="161.9">8,5</text>
<text x="250.3" y="157.9" transform="rotate(-90 250.3 157.9)">30</text>
<text x="131.7" y="164.7" transform="rotate(-90 131.7 164.7)">10</text>
<text x="170.9" y="162.9" transform="rotate(-90 170.9 162.9)">15</text>
</g>
<g font-size="4.1">
<text x="146.4" y="35.2">22</text>
<text x="113.7" y="69.4">22</text>
<text x="260.1" y="110.6">B-B KESİTİ</text>
</g>
<g font-size="3.2">
<text x="153.6" y="186.8">1198004010</text>
<text x="153.6" y="190.8">KONVEYÖR MOTOR PLAKASI</text>
<text x="210.7" y="186.6">-</text>
<text x="153.6" y="194.8">ELOKSAL / NATUREL</text>
<text x="232.4" y="194.5">ÇEKME ALUMINYUM</text>
<text x="153.6" y="198.8">YOK / HRC</text>
<text x="232.4" y="202.8">821.24</text>
<text x="233.2" y="198.8">90 x 30 x 200</text>
</g>
<g font-size="2.8">
<text x="263.7" y="186.7">Ü.Adet:</text>
<text x="263.9" y="190.5">Vers.:</text>
<text x="211.6" y="194.8">Hammadde Adı:</text>
<text x="138.3" y="202.8">SON KAYIT:</text>
<text x="163.6" y="202.8">10 Mayıs 2021 Pazartesi 15:27:21</text>
<text x="212.1" y="198.7">Sip. Ölçüsü:</text>
<text x="212.3" y="202.7">Ağırlık:</text>
</g>
<g font-size="2.6">
<text x="265.9" y="194.4">GENEL TOLERANS</text>
<text x="264.2" y="198.5">DIN 7168 m T</text>
<text x="264.3" y="202.6">ÖLÇEK</text>
<text x="277.6" y="202.6">1:2</text>
<text x="286.5" y="202.6">A4</text>
</g>
<g font-size="2.5">
<text x="138.3" y="190.5">Parça Adı:</text>
<text x="138.5" y="186.5">Parça Kodu:</text>
<text x="201.2" y="186.5">Ü.Kodu:</text>
<text x="138.3" y="194.5">Kaplama Şekli:</text>
<text x="138.3" y="198.6">Isıl İşlem:</text>
</g>
</svg>
